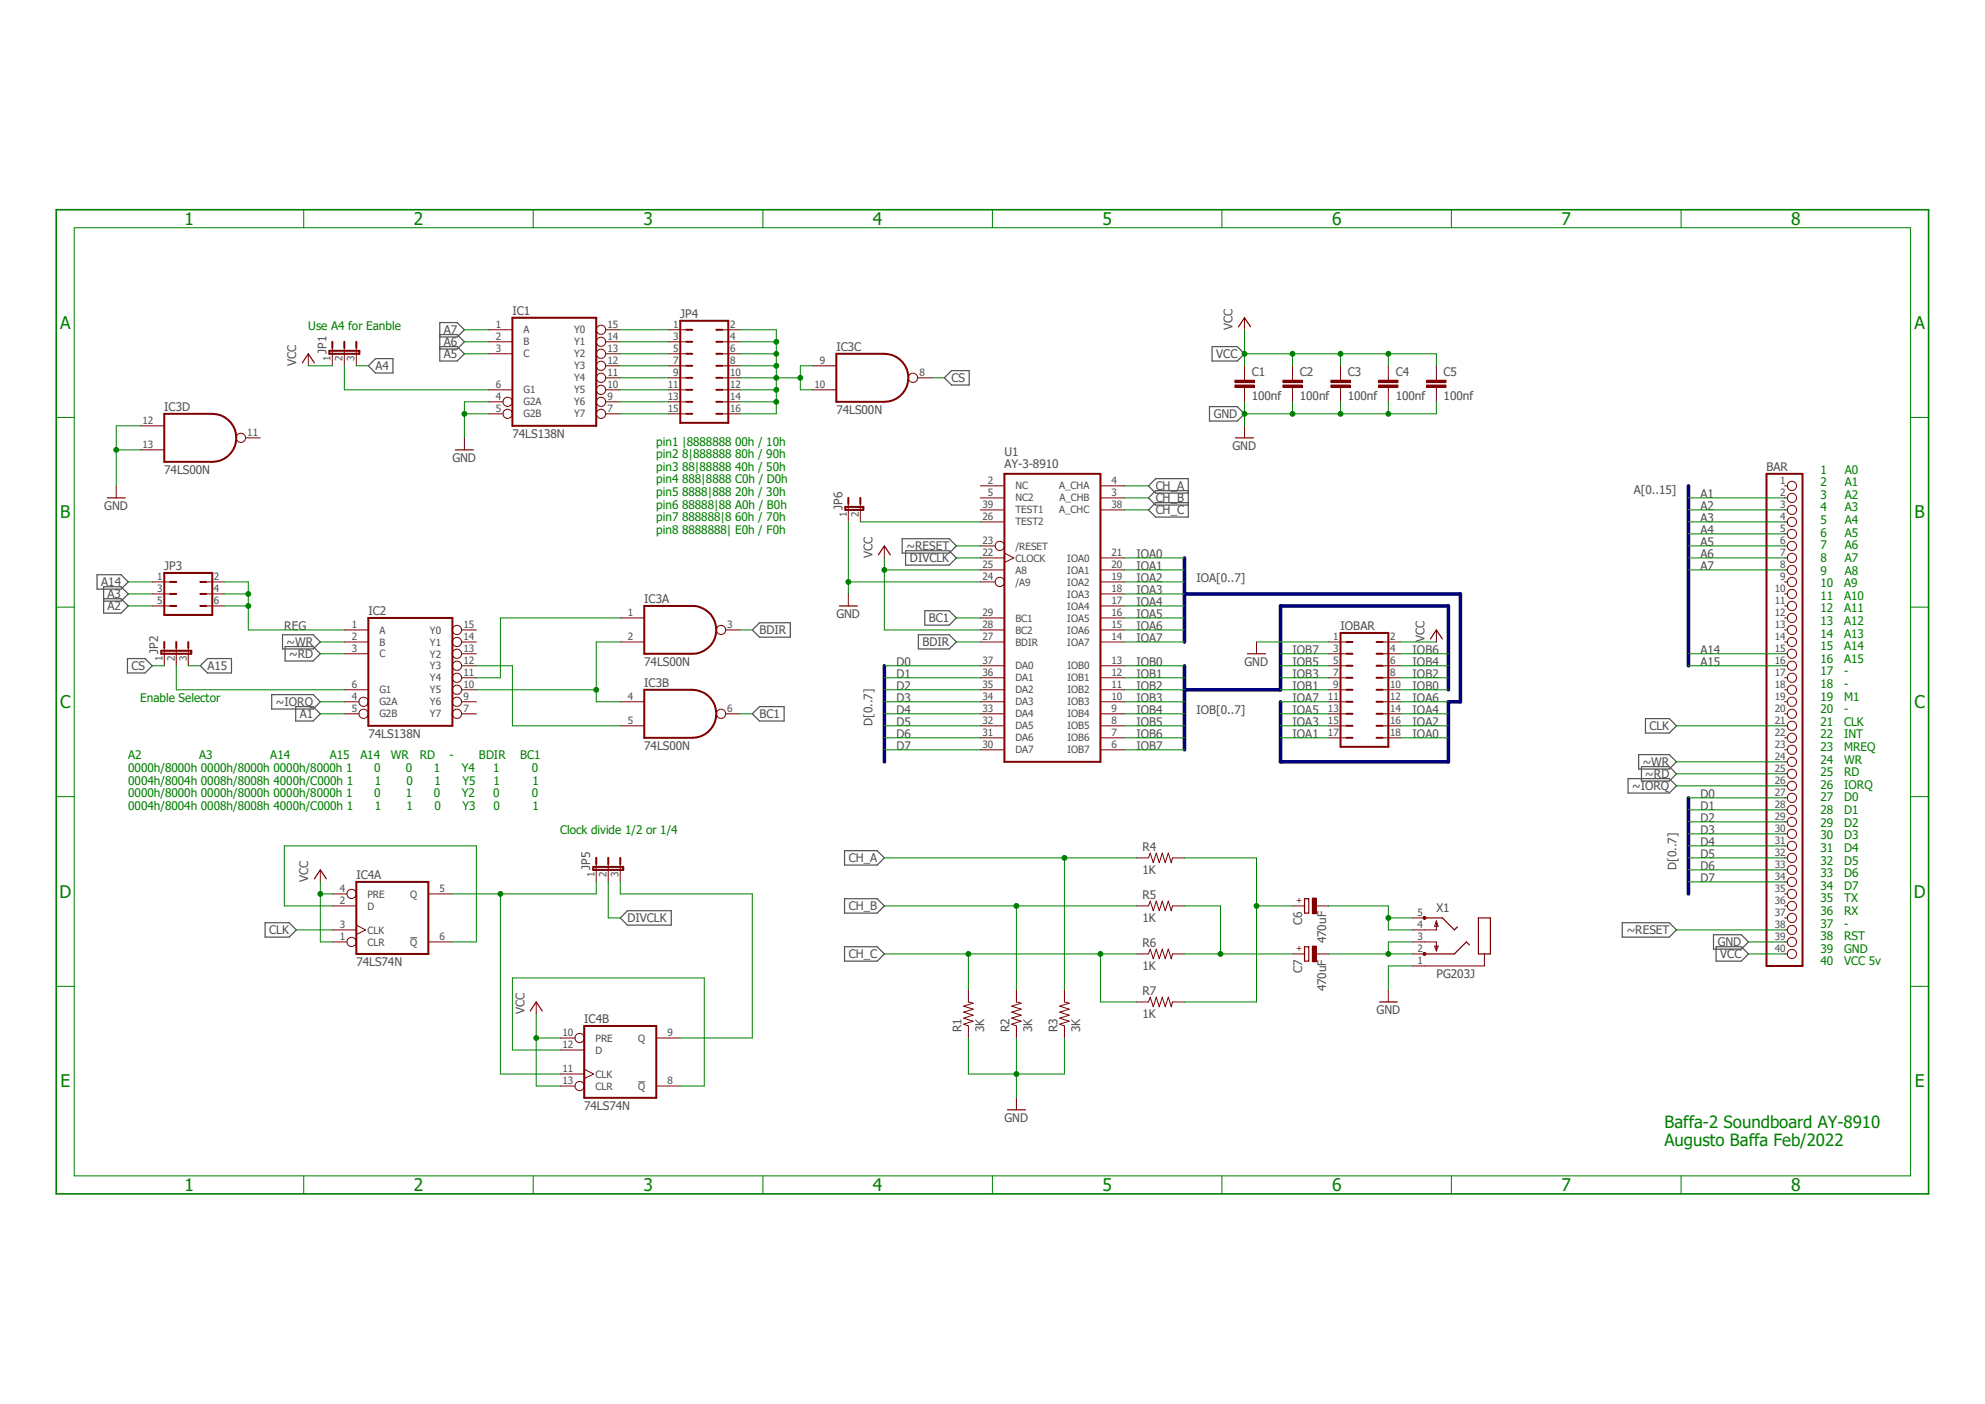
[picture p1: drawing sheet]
<svg xmlns="http://www.w3.org/2000/svg" width="420mm" height="297mm" viewBox="0 0 420 297" stroke-linecap="round" stroke-linejoin="round" font-family="sans-serif">
<path d="M11.6 44.1l396.8 208.8M408.4 44.1l-396.8 208.8" fill="none" stroke="#fff" stroke-width=".21"/>
<path d="M86.8 198.4h1.5M135 228.9h1.5" fill="none" stroke="#505050" stroke-width=".21"/>
<g fill="none" stroke="#505050" stroke-width=".25">
<path d="M77.9 77.4l1.6-1.5h3.6v3h-3.6zM93 71.3h3.7l1.6-1.5-1.6-1.6h-3.7v8.2h3.7l1.6-1.6-1.6-1.5h-3.7M93 70.8h3.7l1.6 1.5-1.6 1.5h-3.7M199.8 79.9l1.5-1.5h3.8v3h-3.8zM256.5 73.3h5.3l1.5 1.5-1.5 1.6h-5.3zM255.9 86h5.9l1.5 1.5-1.5 1.6h-5.9zM190.9 114h9.9l1.6 1.5-1.6 1.5h-9.9zM191.6 116.5h9.2l1.6 1.5-1.6 1.5h-9.2zM251.4 104.3h-6.9l-1.5-1.5 1.5-1.5h6.9v8.1h-6.9l-1.5-1.5 1.5-1.6h6.9M251.4 103.8h-6.9l-1.5 1.5 1.5 1.5h6.9M20.5 121.6h5.1l1.5 1.5-1.5 1.5h-5.1zM21.9 126.7h3.7l1.5 1.5-1.5 1.5h-3.7v-5.6h3.7l1.5 1.5-1.5 1.6h-3.7"/>
<path d="M27 139.3h3.7l1.5 1.5-1.5 1.6h-3.7zM43.9 139.3h5.1v3.1h-5.1l-1.5-1.6zM59.8 134.3h6.5l1.5 1.5-1.5 1.5h-6.5zM60.3 136.8h6l1.5 1.5-1.5 1.5h-6zM159.2 133.3l1.5-1.6h6.5v3.1h-6.5zM194.3 134.3h6.5l1.6 1.5-1.6 1.5h-6.5zM195.7 129.2h5.1l1.6 1.5-1.6 1.5h-5.1zM57.5 146.9h8.8l1.5 1.6-1.5 1.5h-8.8zM62.6 149.5h3.7l1.5 1.5-1.5 1.5h-3.7zM159.2 151l1.5-1.5h5.2v3h-5.2zM346.7 159.6h6.5l1.5 1.6-1.5 1.5h-6.5zM348.1 152h5.1l1.5 1.5-1.5 1.6h-5.1z"/>
<path d="M178.7 180h6.9l1.5 1.5-1.5 1.5h-6.9zM344.5 164.7h8.7l1.5 1.5-1.5 1.6h-8.7zM347.3 162.2h5.9l1.5 1.5-1.5 1.5h-5.9zM56.1 195.2h5.1l1.5 1.5-1.5 1.5h-5.1zM131.2 194.2l1.6-1.5h9.2v3h-9.2zM178.7 190.1h6.9l1.5 1.5-1.5 1.6h-6.9zM343.2 195.2h10l1.5 1.5-1.5 1.5h-10zM362.5 197.7h5.9l1.6 1.6-1.6 1.5h-5.9zM178.7 200.3h6.9l1.5 1.5-1.5 1.5h-6.9zM363.1 200.3h5.3l1.6 1.5-1.6 1.5h-5.3z"/>
</g>
<path d="M373.8 100.2h7.6v104.1h-7.6zM34.1 137.7h6.4v.6h-6.4zM34.8 135.8v1.2M37.3 135.8v1.2M39.8 135.8v1.2" fill="none" stroke="#800000" stroke-width=".42"/>
<g fill="none" stroke="#800000" stroke-width=".21">
<path d="M263.3 79.9v.5M263.3 82v.5M377.6 102.8h.5M377.6 105.3h.5M377.6 107.9h.5M377.6 110.4h.5M377.6 112.9h.5M377.6 115.5h.5M377.6 118h.5M34.8 137v3.8M37.3 137v3.8M39.8 137v3.8"/>
<path d="M377.6 120.6h.5M377.6 123.1h.5M377.6 125.6h.5M377.6 128.2h.5M377.6 130.7h.5M377.6 133.3h.5M377.6 135.8h.5M377.6 138.3h.5M377.6 140.8h.5M377.6 143.4h.5M377.6 145.9h.5M377.6 148.5h.5"/>
<path d="M377.6 151h.5M377.6 153.5h.5M377.6 156.1h.5M377.6 158.6h.5M377.6 161.2h.5M377.6 163.7h.5M377.6 166.2h.5M377.6 168.8h.5M377.6 171.3h.5M377.6 173.9h.5M377.6 176.4h.5M377.6 178.9h.5"/>
<path d="M377.6 181.5h.5M377.6 184h.5M377.6 186.6h.5M377.6 189.1h.5M377.6 191.6h.5M377.6 194.2h.5M377.6 196.7h.5M377.6 199.3h.5M377.6 201.8h.5"/>
<circle cx="379.1" cy="110.4" r=".98"/>
<circle cx="379.1" cy="102.8" r=".98"/>
<circle cx="379.1" cy="115.5" r=".98"/>
<circle cx="379.1" cy="107.9" r=".98"/>
<circle cx="379.1" cy="118" r=".98"/>
<circle cx="379.1" cy="105.3" r=".98"/>
<circle cx="379.1" cy="112.9" r=".98"/>
<circle cx="379.1" cy="120.6" r=".98"/>
<circle cx="379.1" cy="125.6" r=".98"/>
<circle cx="379.1" cy="128.2" r=".98"/>
<circle cx="379.1" cy="133.3" r=".98"/>
<circle cx="379.1" cy="135.8" r=".98"/>
<circle cx="379.1" cy="123.1" r=".98"/>
<circle cx="379.1" cy="130.7" r=".98"/>
<circle cx="379.1" cy="138.3" r=".98"/>
<circle cx="379.1" cy="151" r=".98"/>
<circle cx="379.1" cy="148.5" r=".98"/>
<circle cx="379.1" cy="140.8" r=".98"/>
<circle cx="379.1" cy="143.4" r=".98"/>
<circle cx="379.1" cy="145.9" r=".98"/>
<circle cx="379.1" cy="153.5" r=".98"/>
<circle cx="379.1" cy="156.1" r=".98"/>
<circle cx="379.1" cy="158.6" r=".98"/>
<circle cx="379.1" cy="161.2" r=".98"/>
<circle cx="379.1" cy="176.4" r=".98"/>
<circle cx="379.1" cy="173.9" r=".98"/>
<circle cx="379.1" cy="163.7" r=".98"/>
<circle cx="379.1" cy="166.2" r=".98"/>
<circle cx="379.1" cy="168.8" r=".98"/>
<circle cx="379.1" cy="171.3" r=".98"/>
<circle cx="379.1" cy="178.9" r=".98"/>
<circle cx="379.1" cy="186.6" r=".98"/>
<circle cx="379.1" cy="194.2" r=".98"/>
<circle cx="379.1" cy="184" r=".98"/>
<circle cx="379.1" cy="181.5" r=".98"/>
<circle cx="379.1" cy="191.6" r=".98"/>
<circle cx="379.1" cy="199.3" r=".98"/>
<circle cx="379.1" cy="189.1" r=".98"/>
<circle cx="379.1" cy="196.7" r=".98"/>
<circle cx="379.1" cy="201.8" r=".98"/>
</g>
<path d="M261.3 81.4h4v.6h-4z" fill-rule="evenodd" fill="#800000"/>
<path d="M261.3 81.4h4v.6h-4z" fill="none" stroke="#800000" stroke-width=".21"/>
<path d="M261.3 80.4h4v.5h-4z" fill-rule="evenodd" fill="#800000"/>
<path d="M263.3 77.4v2.5M273.5 79.9v.5M261.3 80.4h4v.5h-4zM263.3 82.5v2.5M273.5 82v.5" fill="none" stroke="#800000" stroke-width=".21"/>
<path d="M271.4 81.4h4.1v.6h-4.1z" fill-rule="evenodd" fill="#800000"/>
<path d="M271.4 81.4h4.1v.6h-4.1z" fill="none" stroke="#800000" stroke-width=".21"/>
<path d="M271.4 80.4h4.1v.5h-4.1z" fill-rule="evenodd" fill="#800000"/>
<path d="M273.5 77.4v2.5M283.6 79.9v.5M271.4 80.4h4.1v.5h-4.1zM273.5 82.5v2.5M283.6 82v.5" fill="none" stroke="#800000" stroke-width=".21"/>
<path d="M281.6 81.4h4.1v.6h-4.1z" fill-rule="evenodd" fill="#800000"/>
<path d="M281.6 81.4h4.1v.6h-4.1z" fill="none" stroke="#800000" stroke-width=".21"/>
<path d="M281.6 80.4h4.1v.5h-4.1z" fill-rule="evenodd" fill="#800000"/>
<path d="M283.6 77.4v2.5M293.8 79.9v.5M281.6 80.4h4.1v.5h-4.1zM283.6 82.5v2.5M293.8 82v.5" fill="none" stroke="#800000" stroke-width=".21"/>
<path d="M291.7 81.4h4.1v.6h-4.1z" fill-rule="evenodd" fill="#800000"/>
<path d="M291.7 81.4h4.1v.6h-4.1z" fill="none" stroke="#800000" stroke-width=".21"/>
<path d="M291.7 80.4h4.1v.5h-4.1z" fill-rule="evenodd" fill="#800000"/>
<path d="M293.8 77.4v2.5M303.9 79.9v.5M291.7 80.4h4.1v.5h-4.1zM293.8 82.5v2.5M303.9 82v.5" fill="none" stroke="#800000" stroke-width=".21"/>
<path d="M301.9 81.4h4v.6h-4z" fill-rule="evenodd" fill="#800000"/>
<path d="M301.9 81.4h4v.6h-4z" fill="none" stroke="#800000" stroke-width=".21"/>
<path d="M301.9 80.4h4v.5h-4z" fill-rule="evenodd" fill="#800000"/>
<g fill="none" stroke="#800000" stroke-width=".21">
<path d="M70.3 73.6v3.8M72.9 73.6v3.8M75.4 73.6v3.8M103.3 69.8h5.1M103.3 72.3h5.1M103.3 74.8h5.1M128.1 69.8h3.1M128.1 72.3h3.1M128.1 74.8h3.1M128.1 79.9h3.1M128.1 77.4h3.1M141.4 69.8h3.8"/>
<path d="M141.4 72.3h3.8M141.4 74.8h3.8M141.4 79.9h3.8M141.4 77.4h3.8M152.8 69.8h3.8M152.8 72.3h3.8M152.8 74.8h3.8M152.8 79.9h3.8M152.8 77.4h3.8M263.3 67.2v2.6M303.9 77.4v2.5M103.3 85h3.1"/>
<path d="M103.3 87.5h3.1M103.3 82.5h5.1M128.1 85h3.1M128.1 87.5h3.1M128.1 82.5h3.1M141.4 85h3.8M141.4 87.5h3.8M141.4 82.5h3.8M152.8 85h3.8M152.8 87.5h3.8M152.8 82.5h3.8M263.3 90.1v2.5"/>
<path d="M301.9 80.4h4v.5h-4zM303.9 82.5v2.5M179.5 106.6v3.8M182 106.6v3.8M187.1 115.5v2.5M207.4 118h5.1M207.4 102.8h5.1M207.4 105.3h5.1M207.4 115.5h3.1M207.4 107.9h5.1M207.4 110.4h5.1M212.5 117l2 1-2 1"/>
<path d="M232.8 118h5.1M232.8 102.8h5.1M232.8 105.3h5.1M232.8 107.9h5.1M72.9 135.8h5M72.9 133.3h5M72.9 138.3h5M97.7 135.8h3.1M97.7 133.3h3.1M97.7 138.3h3.1M131.2 135.8h5.1M131.2 130.7h5.1"/>
<path d="M153.5 133.3h3.1M179.5 125.6v2.6M207.4 135.8h5.1M207.4 133.3h5.1M207.4 130.7h5.1M207.4 123.1h3.1M207.4 120.6h5.1M232.8 135.8h5.1M232.8 133.3h5.1M232.8 130.7h5.1M232.8 128.2h5.1M232.8 125.6h5.1"/>
<path d="M232.8 123.1h5.1M232.8 120.6h5.1M265.9 135.8v2.5M281.1 135.8h3.8M281.1 138.3h3.8M292.5 135.8h3.8M292.5 138.3h3.8M303.9 133.3v2.5M72.9 151h3M72.9 148.5h3M72.9 145.9h5M97.7 151h3.1"/>
<path d="M97.7 148.5h3.1M97.7 145.9h3.1M97.7 143.4h3.1M97.7 140.8h3.1M131.2 153.5h5.1M131.2 148.5h5.1M153.5 151h3.1M207.4 158.6h5.1M207.4 156.1h5.1M207.4 153.5h5.1M207.4 151h5.1M207.4 148.5h5.1"/>
<path d="M207.4 145.9h5.1M207.4 143.4h5.1M207.4 140.8h5.1M232.8 158.6h5.1M232.8 156.1h5.1M232.8 153.5h5.1M232.8 151h5.1M232.8 148.5h5.1M232.8 145.9h5.1M232.8 143.4h5.1M232.8 140.8h5.1M281.1 156.1h3.8"/>
<path d="M281.1 153.5h3.8M281.1 151h3.8M281.1 148.5h3.8M281.1 145.9h3.8M281.1 143.4h3.8M281.1 140.8h3.8M292.5 156.1h3.8M292.5 153.5h3.8M292.5 151h3.8M292.5 148.5h3.8M292.5 145.9h3.8M292.5 143.4h3.8"/>
<path d="M292.5 140.8h3.8M67.8 184v2.6M70.3 199.3h3.1M70.3 191.6h5.1M70.3 196.7h5.1M70.3 189.1h3.1M75.4 195.7l1.9 1-1.9 1M90.6 199.3h5.1M90.6 189.1h5.1M126.2 182.8v3.8M128.7 182.8v3.8M131.2 182.8v3.8"/>
<path d="M301.4 199.3h2.5v1.9M303.9 194.8v1.9h-2.5M303.9 194.8l.4 1.2h-.8zM113.5 212v2.5M118.5 219.6h3.2M138.9 219.6h5M303.5 200.2h.8l-.4 1zM314.1 201.8v2.5h-12.7M118.5 229.7h3.2M118.5 222.1h5.1M118.5 227.2h5.1M123.6 226.2l2 1-2 1"/>
<path d="M138.9 229.7h5"/>
<circle cx="127.2" cy="72.3" r=".98"/>
<circle cx="127.2" cy="74.8" r=".98"/>
<circle cx="127.2" cy="69.8" r=".98"/>
<circle cx="127.2" cy="77.4" r=".98"/>
<circle cx="127.2" cy="79.9" r=".98"/>
<circle cx="107.4" cy="87.5" r=".98"/>
<circle cx="107.4" cy="85" r=".98"/>
<circle cx="127.2" cy="82.5" r=".98"/>
<circle cx="127.2" cy="87.5" r=".98"/>
<circle cx="127.2" cy="85" r=".98"/>
<circle cx="211.5" cy="115.5" r=".98"/>
<circle cx="96.7" cy="133.3" r=".98"/>
<circle cx="96.7" cy="138.3" r=".98"/>
<circle cx="96.7" cy="135.8" r=".98"/>
<circle cx="152.6" cy="133.3" r=".98"/>
<circle cx="211.5" cy="123.1" r=".98"/>
<circle cx="76.9" cy="151" r=".98"/>
<circle cx="76.9" cy="148.5" r=".98"/>
<circle cx="96.7" cy="148.5" r=".98"/>
<circle cx="96.7" cy="151" r=".98"/>
<circle cx="96.7" cy="145.9" r=".98"/>
<circle cx="96.7" cy="143.4" r=".98"/>
<circle cx="96.7" cy="140.8" r=".98"/>
<circle cx="152.6" cy="151" r=".98"/>
<circle cx="74.4" cy="199.3" r=".98"/>
<circle cx="74.4" cy="189.1" r=".98"/>
<circle cx="122.6" cy="219.6" r=".98"/>
<circle cx="122.6" cy="229.7" r=".98"/>
</g>
<path d="M262 69.1l1.3-1.9 1.3 1.9M261.4 92.6h3.8M185.8 117.4l1.3-1.9 1.3 1.9M177.6 128.2h3.8M263.9 138.3h3.9M302.6 135.2l1.3-1.9 1.3 1.9M66.5 185.9l1.3-1.9 1.2 1.9M301.4 194.2h3.8l2.5 2.5 .7-.6M310.9 199.9l-.6-.6-2.6 2.5h-6.3M312.8 194.2h2.5v7.6h-2.5zM112.2 213.9l1.3-1.9 1.2 1.9" fill="none" stroke="#800000" stroke-width=".25"/>
<g fill="none" stroke="#800000" stroke-width=".42">
<path d="M69.7 74.2h6.3v.6h-6.3zM70.3 72.3v1.3M72.9 72.3v1.3M75.4 72.3v1.3M108.4 67.2h17.8v22.9h-17.8zM143.9 67.9h10.2v21.6h-10.2zM145.2 69.8h1.3M145.2 72.3h1.3M145.2 74.8h1.3M145.2 77.4h1.3M145.2 79.9h1.3M151.6 69.8h1.2"/>
<path d="M151.6 72.3h1.2M151.6 74.8h1.2M151.6 77.4h1.2M151.6 79.9h1.2M145.2 82.5h1.3M145.2 85h1.3M145.2 87.5h1.3M151.6 82.5h1.2M151.6 85h1.2M151.6 87.5h1.2M178.9 107.2h3.8v.7h-3.8zM179.5 105.3v1.3"/>
<path d="M182 105.3v1.3M212.5 100.2h20.3v61h-20.3zM77.9 130.7h17.8v22.8h-17.8zM136.3 128.2h10.2a5.1 5.1 0 0 1 5.1 5 5.1 5.1 0 0 1-5.1 5.1h-10.2zM283.6 133.9h10.2v24.1h-10.2zM284.9 138.3h1.3M284.9 135.8h1.3M291.3 138.3h1.2M291.3 135.8h1.2M136.3 145.9h10.2a5.1 5.1 0 0 1 5.1 5.1 5.1 5.1 0 0 1-5.1 5.1h-10.2zM284.9 153.5h1.3M284.9 156.1h1.3"/>
<path d="M284.9 145.9h1.3M284.9 140.8h1.3M284.9 143.4h1.3M284.9 148.5h1.3M284.9 151h1.3M291.3 153.5h1.2M291.3 156.1h1.2M291.3 145.9h1.2M291.3 140.8h1.2M291.3 143.4h1.2M291.3 148.5h1.2M291.3 151h1.2"/>
<path d="M75.4 186.6h15.2v15.2h-15.2zM125.5 183.4h6.4v.6h-6.4zM126.2 181.5v1.3M128.7 181.5v1.3M131.2 181.5v1.3M123.6 217h15.3v15.2h-15.3z"/>
</g>
<path d="M301.2 201.5h.4v.5l-.2 .1-.2-.1z" fill-rule="evenodd" fill="#800000"/>
<path d="M301.2 201.5h.4v.5l-.2 .1-.2-.1z" fill="none" stroke="#800000" stroke-width=".21"/>
<path d="M301.2 193.9h.4v.5l-.2 .1-.2-.1z" fill-rule="evenodd" fill="#800000"/>
<path d="M298.8 194.2h2.6M298.8 196.7h2.6M298.8 199.3h2.6M301.2 193.9h.4v.5l-.2 .1-.2-.1zM298.8 201.8h2.6M298.8 204.3h2.6" fill="none" stroke="#800000" stroke-width=".21"/>
<path d="M276 190.1h.9v3.1h-.9z" fill="none" stroke="#800000" stroke-width=".25"/>
<path d="M277.7 190h.8v3.3h-.8z" fill-rule="evenodd" fill="#800000"/>
<path d="M273.5 191.6h2.5M277.7 190h.8v3.3h-.8zM278.6 191.6h2.5" fill="none" stroke="#800000" stroke-width=".21"/>
<path d="M276 200.3h.9v3h-.9z" fill="none" stroke="#800000" stroke-width=".25"/>
<path d="M277.7 200.2h.8v3.3h-.8z" fill-rule="evenodd" fill="#800000"/>
<g fill="none" stroke="#800000" stroke-width=".21">
<path d="M65.2 74.8v2.6M171.9 77.4h5.1M194.2 79.9h3.1M29.7 90.1h5.1M29.7 95.2h5.1M52 92.6h3.1M98.3 92.6v2.6M171.9 82.5h5.1M24.6 102.8v2.5M32.2 123.1h3.8M32.2 125.6h3.8M32.2 128.2h3.8"/>
<path d="M43.6 123.1h3.9M43.6 125.6h3.9M43.6 128.2h3.9M240.5 181.5h2.5l.4-1 .6 2 .6-2 .7 2 .6-2 .6 2 .7-2 .6 2 .3-1h2.5M240.5 191.6h2.5l.4-1 .6 2.1 .6-2.1 .7 2.1 .6-2.1 .6 2.1 .7-2.1 .6 2.1 .3-1.1h2.5M204.9 209.4v2.6l1 .2-2 .7 2 .6-2 .6 2 .7-2 .6 2 .6-2 .7 1 .3v2.6M215.1 209.4v2.6l1 .2-2.1 .7 2.1 .6-2.1 .6 2.1 .7-2.1 .6 2.1 .6-2.1 .7 1.1 .3v2.6M225.2 209.4v2.6l1 .2-2 .7 2 .6-2 .6 2 .7-2 .6 2 .6-2 .7 1 .3v2.6M240.5 201.8h2.5l.4-1 .6 2 .6-2 .7 2 .6-2 .6 2 .7-2 .6 2 .3-1h2.5M240.5 212h2.5l.4-1.1 .6 2.1 .6-2.1 .7 2.1 .6-2.1 .6 2.1 .7-2.1 .6 2.1 .3-1h2.5M273.5 201.8h2.5M277.7 200.2h.8v3.3h-.8z"/>
<path d="M278.6 201.8h2.5M293.8 209.4v2.6M215.1 232.2v2.6"/>
<circle cx="193.2" cy="79.9" r=".98"/>
<circle cx="51" cy="92.6" r=".98"/>
</g>
<path d="M64 76.8l1.2-2 1.3 2M96.4 95.2h3.8M22.7 105.3h3.8M291.9 212h3.8M213.1 234.8h3.9" fill="none" stroke="#800000" stroke-width=".25"/>
<path d="M177 74.8h10.1a5.1 5.1 0 0 1 5.1 5.1 5.1 5.1 0 0 1-5.1 5.1h-10.1zM34.8 87.5h10.1a5.1 5.1 0 0 1 5.1 5.1 5.1 5.1 0 0 1-5.1 5.1h-10.1zM34.8 121.2h10.1v8.9h-10.1zM36 123.1h1.3M36 125.6h1.3M36 128.2h1.3M42.4 123.1h1.2M42.4 125.6h1.2M42.4 128.2h1.2" fill="none" stroke="#800000" stroke-width=".42"/>
<path d="M250.6 118v17.8M357.3 102.8v38M250.6 125.6h58.4v22.9h-2.5v12.7h-35.6v-12.7M187.1 140.8v20.4M250.6 140.8v17.8M250.6 145.9h20.3v-17.7h35.6v17.7M357.3 168.8v20.3" fill="none" stroke="#000080" stroke-width=".76"/>
<path d="M11.9 44.4h396.2v208.2h-396.2z" fill="none" stroke="#008000" stroke-width=".34"/>
<g fill="none" stroke="#008000" stroke-width=".21">
<path d="M15.7 48.2h388.5v200.6h-388.5zM64.3 44.4v3.8M112.8 44.4v3.8M161.4 44.4v3.8M210 44.4v3.8M258.5 44.4v3.8M307.1 44.4v3.8M355.7 44.4v3.8M75.4 77.4h2.5M98.3 69.8h5M98.3 72.3h5M98.3 74.8h5"/>
<path d="M11.9 88.3h3.8M263.3 85v2.5h20.3v-2.5M273.5 85v2.5M404.2 88.3h3.9M357.3 118h20.3M357.3 115.5h20.3M357.3 112.9h20.3M357.3 110.4h20.3M357.3 107.9h20.3M357.3 105.3h20.3M11.9 128.4h3.8M27.1 123.1h5.1"/>
<path d="M27.1 125.6h5.1M27.1 128.2h5.1M357.3 138.3h20.3M357.3 120.6h20.3M404.2 128.4h3.9M39.8 140.8h2.6M67.8 151h5.1M187.1 158.6h20.3M187.1 156.1h20.3M187.1 153.5h20.3M187.1 151h20.3M187.1 148.5h20.3"/>
<path d="M187.1 145.9h20.3M187.1 143.4h20.3M187.1 140.8h20.3M357.3 140.8h20.3M11.9 168.5h3.8M357.3 178.9h20.3M357.3 176.4h20.3M357.3 173.9h20.3M357.3 171.3h20.3M357.3 168.8h20.3M404.2 168.5h3.9M357.3 186.6h20.3"/>
<path d="M357.3 184h20.3M357.3 181.5h20.3M370 199.3h7.6M11.9 208.7h3.8M404.2 208.7h3.9M64.3 248.8v3.8M112.8 248.8v3.8M161.4 248.8v3.8M210 248.8v3.8M258.5 248.8v3.8M307.1 248.8v3.8M355.7 248.8v3.8"/>
</g>
<circle cx="273.5" cy="87.5" r=".51" fill="#008000"/>
<g fill="none" stroke="#008000" stroke-width=".21">
<path d="M293.8 85v2.5M303.9 85v2.5h-20.3"/>
<circle cx="273.5" cy="87.5" r=".51"/>
</g>
<circle cx="293.7" cy="87.5" r=".51" fill="#008000"/>
<circle cx="293.7" cy="87.5" r=".51" fill="none" stroke="#008000" stroke-width=".21"/>
<circle cx="283.6" cy="87.5" r=".51" fill="#008000"/>
<g fill="none" stroke="#008000" stroke-width=".21">
<path d="M263.3 87.5v2.6"/>
<circle cx="283.6" cy="87.5" r=".51"/>
</g>
<circle cx="263.3" cy="87.5" r=".51" fill="#008000"/>
<g fill="none" stroke="#008000" stroke-width=".21">
<path d="M179.5 110.4v15.2M179.5 123.1h27.9M265.9 135.8h15.2"/>
<circle cx="263.3" cy="87.5" r=".51"/>
</g>
<circle cx="179.5" cy="123.1" r=".51" fill="#008000"/>
<g fill="none" stroke="#008000" stroke-width=".21">
<path d="M204.9 219.6v7.6h20.3v-7.6M215.1 219.6v12.6"/>
<circle cx="179.5" cy="123.1" r=".51"/>
</g>
<circle cx="215" cy="227.2" r=".51" fill="#008000"/>
<g fill="none" stroke="#008000" stroke-width=".21">
<path d="M98.3 87.5h5M103.3 85h-5v7.6M298.8 204.3h-5v5.1"/>
<circle cx="215" cy="227.2" r=".51"/>
</g>
<circle cx="98.3" cy="87.5" r=".51" fill="#008000"/>
<g fill="none" stroke="#008000" stroke-width=".21">
<path d="M24.6 95.2h5.1M29.7 90.1h-5.1v12.7"/>
<circle cx="98.3" cy="87.5" r=".51"/>
</g>
<circle cx="24.6" cy="95.2" r=".51" fill="#008000"/>
<g fill="none" stroke="#008000" stroke-width=".21">
<path d="M263.3 77.4v-2.6h20.3v2.6M273.5 74.8v2.6M370 201.8h7.6"/>
<circle cx="24.6" cy="95.2" r=".51"/>
</g>
<circle cx="273.5" cy="74.8" r=".51" fill="#008000"/>
<g fill="none" stroke="#008000" stroke-width=".21">
<path d="M283.6 74.8h20.3v2.6M293.8 74.8v2.6"/>
<circle cx="273.5" cy="74.8" r=".51"/>
</g>
<circle cx="293.7" cy="74.8" r=".51" fill="#008000"/>
<circle cx="293.7" cy="74.8" r=".51" fill="none" stroke="#008000" stroke-width=".21"/>
<circle cx="283.6" cy="74.8" r=".51" fill="#008000"/>
<g fill="none" stroke="#008000" stroke-width=".21">
<path d="M263.3 69.8v5"/>
<circle cx="283.6" cy="74.8" r=".51"/>
</g>
<circle cx="263.3" cy="74.8" r=".51" fill="#008000"/>
<g fill="none" stroke="#008000" stroke-width=".21">
<path d="M296.3 135.8h7.6M67.8 189.1h2.5M67.8 186.6v12.7h2.5"/>
<circle cx="263.3" cy="74.8" r=".51"/>
</g>
<circle cx="67.8" cy="189.1" r=".51" fill="#008000"/>
<g fill="none" stroke="#008000" stroke-width=".21">
<path d="M113.5 214.5v15.2h5M113.5 219.6h5"/>
<circle cx="67.8" cy="189.1" r=".51"/>
</g>
<circle cx="113.4" cy="219.6" r=".51" fill="#008000"/>
<g fill="none" stroke="#008000" stroke-width=".21">
<path d="M187.1 118v15.3h20.3M187.1 120.6h20.3"/>
<circle cx="113.4" cy="219.6" r=".51"/>
</g>
<circle cx="187.1" cy="120.6" r=".51" fill="#008000"/>
<g fill="none" stroke="#008000" stroke-width=".21">
<path d="M65.2 77.4h5.1M47.5 123.1h5v10.2h20.4M47.5 128.2h5M47.5 125.6h5"/>
<circle cx="187.1" cy="120.6" r=".51"/>
</g>
<circle cx="52.5" cy="128.2" r=".51" fill="#008000"/>
<circle cx="52.5" cy="128.2" r=".51" fill="none" stroke="#008000" stroke-width=".21"/>
<circle cx="52.5" cy="125.6" r=".51" fill="#008000"/>
<g fill="none" stroke="#008000" stroke-width=".21">
<path d="M131.2 69.8h10.2M131.2 72.3h10.2M131.2 74.8h10.2M131.2 77.4h10.2M131.2 79.9h10.2M156.6 69.8h7.7v17.7h-7.7M156.6 72.3h7.7M156.6 74.8h7.7M156.6 77.4h7.7M131.2 82.5h10.2M131.2 85h10.2M131.2 87.5h10.2"/>
<path d="M156.6 82.5h7.7M156.6 85h7.7M156.6 133.3h2.6M202.4 135.8h5M202.4 130.7h5M67.8 148.5h5.1M156.6 151h2.6M354.7 166.2h22.9"/>
<circle cx="52.5" cy="125.6" r=".51"/>
</g>
<circle cx="164.2" cy="72.3" r=".51" fill="#008000"/>
<circle cx="164.2" cy="72.3" r=".51" fill="none" stroke="#008000" stroke-width=".21"/>
<circle cx="164.2" cy="74.8" r=".51" fill="#008000"/>
<circle cx="164.2" cy="74.8" r=".51" fill="none" stroke="#008000" stroke-width=".21"/>
<circle cx="164.2" cy="77.4" r=".51" fill="#008000"/>
<g fill="none" stroke="#008000" stroke-width=".21">
<path d="M156.6 79.9h7.7"/>
<circle cx="164.2" cy="77.4" r=".51"/>
</g>
<circle cx="164.2" cy="79.9" r=".51" fill="#008000"/>
<circle cx="164.2" cy="79.9" r=".51" fill="none" stroke="#008000" stroke-width=".21"/>
<circle cx="164.2" cy="82.5" r=".51" fill="#008000"/>
<circle cx="164.2" cy="82.5" r=".51" fill="none" stroke="#008000" stroke-width=".21"/>
<circle cx="164.2" cy="85" r=".51" fill="#008000"/>
<g fill="none" stroke="#008000" stroke-width=".21">
<path d="M164.3 79.9h5M171.9 77.4h-2.6v5.1h2.6"/>
<circle cx="164.2" cy="85" r=".51"/>
</g>
<circle cx="169.3" cy="79.9" r=".51" fill="#008000"/>
<g fill="none" stroke="#008000" stroke-width=".21">
<path d="M72.9 77.4v5.1h30.4M237.9 118h12.7M237.9 102.8h5.1M237.9 120.6h12.7M237.9 123.1h12.7M237.9 125.6h12.7M237.9 128.2h12.7M237.9 130.7h12.7M237.9 133.3h12.7M237.9 135.8h12.7M270.9 138.3h10.2M296.3 138.3h10.2"/>
<path d="M237.9 156.1h12.7M237.9 153.5h12.7M237.9 151h12.7M237.9 148.5h12.7M237.9 140.8h12.7M237.9 145.9h12.7M237.9 143.4h12.7M237.9 158.6h12.7M270.9 156.1h10.2M270.9 153.5h10.2M270.9 151h10.2M270.9 148.5h10.2"/>
<path d="M270.9 140.8h10.2M270.9 145.9h10.2M270.9 143.4h10.2M296.3 156.1h10.2M296.3 153.5h10.2M296.3 151h10.2M296.3 148.5h10.2M296.3 140.8h10.2M296.3 145.9h10.2M296.3 143.4h10.2M187.1 181.5h53.4M225.2 181.5v27.9"/>
<circle cx="169.3" cy="79.9" r=".51"/>
</g>
<circle cx="225.2" cy="181.5" r=".51" fill="#008000"/>
<g fill="none" stroke="#008000" stroke-width=".21">
<path d="M237.9 105.3h5.1M187.1 191.6h53.4M215.1 191.6v17.8"/>
<circle cx="225.2" cy="181.5" r=".51"/>
</g>
<circle cx="215" cy="191.6" r=".51" fill="#008000"/>
<g fill="none" stroke="#008000" stroke-width=".21">
<path d="M237.9 107.9h5.1M187.1 201.8h53.4M204.9 201.8v7.6"/>
<circle cx="215" cy="191.6" r=".51"/>
</g>
<circle cx="204.9" cy="201.8" r=".51" fill="#008000"/>
<g fill="none" stroke="#008000" stroke-width=".21">
<path d="M232.8 201.8v10.2h7.7"/>
<circle cx="204.9" cy="201.8" r=".51"/>
</g>
<circle cx="232.8" cy="201.8" r=".51" fill="#008000"/>
<g fill="none" stroke="#008000" stroke-width=".21">
<path d="M70.3 191.6h-10.1v-12.7h40.6v20.4h-5.1M105.9 189.1v38.1h12.6M126.2 186.6v2.5h-30.5"/>
<circle cx="232.8" cy="201.8" r=".51"/>
</g>
<circle cx="105.9" cy="189.1" r=".51" fill="#008000"/>
<g fill="none" stroke="#008000" stroke-width=".21">
<path d="M182 110.4h25.4M202.4 118h5M202.4 115.5h5M67.8 135.8h5.1M354.7 153.5h22.9M354.7 161.2h22.9M62.7 196.7h7.6M128.7 186.6v7.6h2.5M131.2 186.6v2.5h28v30.5h-15.3M250.6 191.6h7.6v10.2M354.7 196.7h22.9M250.6 201.8h22.9"/>
<path d="M118.5 222.1h-10.1v-15.2h40.6v22.8h-5.1"/>
<circle cx="105.9" cy="189.1" r=".51"/>
</g>
<circle cx="258.2" cy="201.8" r=".51" fill="#008000"/>
<g fill="none" stroke="#008000" stroke-width=".21">
<path d="M250.6 181.5h15.3v30.5h-15.3M265.9 191.6h7.6"/>
<circle cx="258.2" cy="201.8" r=".51"/>
</g>
<circle cx="265.8" cy="191.6" r=".51" fill="#008000"/>
<g fill="none" stroke="#008000" stroke-width=".21">
<path d="M293.8 191.6v5.1h5M293.8 194.2h5"/>
<circle cx="265.8" cy="191.6" r=".51"/>
</g>
<circle cx="293.7" cy="194.2" r=".51" fill="#008000"/>
<g fill="none" stroke="#008000" stroke-width=".21">
<path d="M281.1 191.6h12.7M298.8 199.3h-5v2.5M281.1 201.8h17.7"/>
<circle cx="293.7" cy="194.2" r=".51"/>
</g>
<circle cx="293.7" cy="201.8" r=".51" fill="#008000"/>
<g fill="none" stroke="#008000" stroke-width=".21">
<path d="M197.3 79.9h2.5M67.8 138.3h5.1M131.2 130.7h-25.3v12.7h-5.1M131.2 135.8h-5v12.7h5M32.2 140.8h2.6M37.3 140.8v5.1h35.6M100.8 140.8h7.6v12.7h22.8M100.8 145.9h25.4M354.7 163.7h22.9"/>
<circle cx="293.7" cy="201.8" r=".51"/>
</g>
<circle cx="126.1" cy="145.9" r=".51" fill="#008000"/>
<circle cx="126.1" cy="145.9" r=".51" fill="none" stroke="#008000" stroke-width=".21"/>
<g font-size="3.7" fill="#008000">
<text x="39" y="47.6">1</text>
<text x="87.6" y="47.6">2</text>
<text x="136.1" y="47.6">3</text>
<text x="184.7" y="47.6">4</text>
<text x="233.3" y="47.6">5</text>
<text x="281.9" y="47.6">6</text>
<text x="330.4" y="47.6">7</text>
<text x="379" y="47.6">8</text>
<text x="12.7" y="69.6">A</text>
<text x="405" y="69.6">A</text>
<text x="12.7" y="109.7">B</text>
<text x="405.1" y="109.7">B</text>
<text x="12.7" y="149.8">C</text>
<text x="405" y="149.8">C</text>
<text x="12.6" y="189.9">D</text>
<text x="404.9" y="189.9">D</text>
<text x="12.8" y="230">E</text>
<text x="405.1" y="230">E</text>
<text x="39" y="252">1</text>
<text x="87.6" y="252">2</text>
<text x="136.1" y="252">3</text>
<text x="184.7" y="252">4</text>
<text x="233.3" y="252">5</text>
<text x="281.9" y="252">6</text>
<text x="330.4" y="252">7</text>
<text x="379" y="252">8</text>
</g>
<g font-size="3.6" fill="#008000">
<text x="352.2" y="238.6">Baffa-2 Soundboard AY-8910</text>
<text x="352.2" y="242.4">Augusto Baffa Feb/2022</text>
</g>
<g font-size="2.5" fill="#008000">
<text x="65.2" y="69.8">Use A4 for Eanble</text>
<text x="138.9" y="94.3">pin1 |8888888 00h / 10h</text>
<text x="138.9" y="96.9">pin2 8|888888 80h / 90h</text>
<text x="138.9" y="99.6">pin3 88|88888 40h / 50h</text>
<text x="385.2" y="100.2">1</text>
<text x="390.4" y="100.2">A0</text>
<text x="138.9" y="102.3">pin4 888|8888 C0h / D0h</text>
<text x="138.9" y="104.9">pin5 8888|888 20h / 30h</text>
<text x="138.9" y="107.6">pin6 88888|88 A0h / B0h</text>
<text x="385.2" y="102.9">2</text>
<text x="385.2" y="105.5">3</text>
<text x="390.4" y="102.9">A1</text>
<text x="390.4" y="105.5">A2</text>
<text x="138.9" y="110.3">pin7 888888|8 60h / 70h</text>
<text x="138.9" y="112.9">pin8 8888888| E0h / F0h</text>
<text x="385.2" y="108.2">4</text>
<text x="385.2" y="110.9">5</text>
<text x="385.2" y="113.5">6</text>
<text x="390.4" y="108.2">A3</text>
<text x="390.4" y="110.9">A4</text>
<text x="390.4" y="113.5">A5</text>
<text x="385.2" y="116.2">7</text>
<text x="385.2" y="118.9">8</text>
<text x="390.4" y="116.2">A6</text>
<text x="390.4" y="118.9">A7</text>
<text x="385.2" y="121.5">9</text>
<text x="385.2" y="124.2">10</text>
<text x="390.2" y="124.2">A9</text>
<text x="390.4" y="121.5">A8</text>
<text x="385.2" y="126.9">11</text>
<text x="385.2" y="129.5">12</text>
<text x="390.2" y="126.9">A10</text>
<text x="390.2" y="129.5">A11</text>
<text x="385.2" y="132.2">13</text>
<text x="385.2" y="134.9">14</text>
<text x="385.2" y="137.5">15</text>
<text x="390.2" y="132.2">A12</text>
<text x="390.2" y="134.9">A13</text>
<text x="390.2" y="137.5">A14</text>
<text x="385.2" y="140.2">16</text>
<text x="385.2" y="142.9">17</text>
<text x="390.2" y="140.2">A15</text>
<text x="390.2" y="142.9">-</text>
<text x="29.7" y="148.5">Enable Selector</text>
<text x="385.2" y="145.5">18</text>
<text x="385.2" y="148.2">19</text>
<text x="390.2" y="145.5">-</text>
<text x="390.2" y="148.2">M1</text>
<text x="385.2" y="150.9">20</text>
<text x="385.2" y="153.5">21</text>
<text x="390.2" y="150.9">-</text>
<text x="390.2" y="153.5">CLK</text>
<text x="27.1" y="160.7">A2</text>
<text x="42.2" y="160.7">A3</text>
<text x="57.2" y="160.7">A14</text>
<text x="69.8" y="160.7">A15</text>
<text x="76.2" y="160.7">A14</text>
<text x="82.7" y="160.7">WR</text>
<text x="88.8" y="160.7">RD</text>
<text x="95.1" y="160.7">-</text>
<text x="101.3" y="160.7">BDIR</text>
<text x="110.1" y="160.7">BC1</text>
<text x="385.2" y="156.2">22</text>
<text x="385.2" y="158.9">23</text>
<text x="385.2" y="161.5">24</text>
<text x="390.2" y="156.2">INT</text>
<text x="390.2" y="158.9">MREQ</text>
<text x="390.2" y="161.5">WR</text>
<text x="27.1" y="163.3">0000h/8000h 0000h/8000h 0000h/8000h 1</text>
<text x="27.1" y="166">0004h/8004h 0008h/8008h 4000h/C000h 1</text>
<text x="79.2" y="163.3">0</text>
<text x="79.3" y="166">1</text>
<text x="85.9" y="163.3">0</text>
<text x="86" y="166">0</text>
<text x="91.8" y="163.3">1</text>
<text x="91.9" y="166">1</text>
<text x="97.7" y="163.3">Y4</text>
<text x="97.8" y="166">Y5</text>
<text x="104.3" y="163.3">1</text>
<text x="104.4" y="166">1</text>
<text x="112.5" y="163.3">0</text>
<text x="112.7" y="166">1</text>
<text x="385.2" y="164.2">25</text>
<text x="385.2" y="166.9">26</text>
<text x="390.2" y="164.2">RD</text>
<text x="390.2" y="166.9">IORQ</text>
<text x="27.1" y="168.7">0000h/8000h 0000h/8000h 0000h/8000h 1</text>
<text x="27.1" y="171.3">0004h/8004h 0008h/8008h 4000h/C000h 1</text>
<text x="79.2" y="168.7">0</text>
<text x="79.3" y="171.3">1</text>
<text x="85.9" y="168.7">1</text>
<text x="86" y="171.3">1</text>
<text x="91.8" y="168.7">0</text>
<text x="91.9" y="171.3">0</text>
<text x="97.7" y="168.7">Y2</text>
<text x="97.8" y="171.3">Y3</text>
<text x="104.3" y="168.7">0</text>
<text x="104.4" y="171.3">0</text>
<text x="112.5" y="168.7">0</text>
<text x="112.7" y="171.3">1</text>
<text x="385.2" y="169.5">27</text>
<text x="385.2" y="172.2">28</text>
<text x="390.2" y="169.5">D0</text>
<text x="390.2" y="172.2">D1</text>
<text x="118.5" y="176.4">Clock divide 1/2 or 1/4</text>
<text x="385.2" y="174.9">29</text>
<text x="385.2" y="177.5">30</text>
<text x="390.2" y="174.9">D2</text>
<text x="390.2" y="177.5">D3</text>
<text x="385.2" y="180.2">31</text>
<text x="385.2" y="182.9">32</text>
<text x="385.2" y="185.5">33</text>
<text x="390.2" y="180.2">D4</text>
<text x="390.2" y="182.9">D5</text>
<text x="390.2" y="185.5">D6</text>
<text x="385.2" y="188.2">34</text>
<text x="385.2" y="190.9">35</text>
<text x="390.2" y="188.2">D7</text>
<text x="390.2" y="190.9">TX</text>
<text x="385.2" y="193.6">36</text>
<text x="385.2" y="196.2">37</text>
<text x="390.2" y="193.6">RX</text>
<text x="390.2" y="196.2">-</text>
<text x="385.2" y="198.9">38</text>
<text x="385.2" y="201.6">39</text>
<text x="390.2" y="198.9">RST</text>
<text x="390.2" y="201.6">GND</text>
<text x="385.2" y="204.2">40</text>
<text x="390.2" y="204.2">VCC 5v</text>
</g>
<g font-size="2.5" fill="#505050">
<text x="93.9" y="70.7">A7</text>
<text x="108.4" y="66.6">IC1</text>
<text x="143.9" y="67.2">JP4</text>
<text x="260.8" y="69.8" transform="rotate(-90 260.8 69.8)">VCC</text>
<text x="62.7" y="77.4" transform="rotate(-90 62.7 77.4)">VCC</text>
<text x="69" y="74.8" transform="rotate(-90 69 74.8)">JP1</text>
<text x="93.9" y="73.2">A6</text>
<text x="93.9" y="75.7">A5</text>
<text x="177" y="74.2">IC3C</text>
<text x="257.3" y="75.7">VCC</text>
<text x="79.5" y="78.3">A4</text>
<text x="201.3" y="80.8">CS</text>
<text x="264.8" y="79.5">C1</text>
<text x="275" y="79.5">C2</text>
<text x="285.2" y="79.5">C3</text>
<text x="295.3" y="79.5">C4</text>
<text x="305.4" y="79.5">C5</text>
<text x="34.8" y="86.9">IC3D</text>
<text x="177" y="87.5">74LS00N</text>
<text x="256.8" y="88.4">GND</text>
<text x="264.8" y="84.6">100nf</text>
<text x="275" y="84.6">100nf</text>
<text x="285.2" y="84.6">100nf</text>
<text x="295.3" y="84.6">100nf</text>
<text x="305.4" y="84.6">100nf</text>
<text x="108.4" y="92.6">74LS138N</text>
<text x="260.8" y="95.2">GND</text>
<text x="34.8" y="100.2">74LS00N</text>
<text x="95.7" y="97.7">GND</text>
<text x="212.5" y="99">AY-3-8910</text>
<text x="212.5" y="96.4">U1</text>
<text x="373.8" y="99.6">BAR</text>
<text x="22.1" y="107.9">GND</text>
<text x="178.2" y="107.9" transform="rotate(-90 178.2 107.9)">JP6</text>
<text x="244.5" y="103.7">CH_A</text>
<text x="244.5" y="106.2">CH_B</text>
<text x="345.7" y="104.6">A[0..15]</text>
<text x="359.8" y="107.9">A2</text>
<text x="359.8" y="105.3">A1</text>
<text x="244.5" y="108.8">CH_C</text>
<text x="359.8" y="112.9">A4</text>
<text x="359.8" y="110.4">A3</text>
<text x="184.6" y="118" transform="rotate(-90 184.6 118)">VCC</text>
<text x="191.8" y="116.4">~RESET</text>
<text x="192.5" y="118.9">DIVCLK</text>
<text x="240.5" y="118">IOA0</text>
<text x="359.8" y="118">A6</text>
<text x="359.8" y="115.5">A5</text>
<text x="21.4" y="124">A14</text>
<text x="34.8" y="120.6">JP3</text>
<text x="240.5" y="120.6">IOA1</text>
<text x="240.5" y="123.1">IOA2</text>
<text x="240.5" y="125.6">IOA3</text>
<text x="253.2" y="123.1">IOA[0..7]</text>
<text x="359.8" y="120.6">A7</text>
<text x="22.8" y="126.5">A3</text>
<text x="22.8" y="129.1">A2</text>
<text x="77.9" y="130.1">IC2</text>
<text x="136.3" y="127.6">IC3A</text>
<text x="177" y="130.7">GND</text>
<text x="196.5" y="131.6">BC1</text>
<text x="240.5" y="128.2">IOA4</text>
<text x="240.5" y="130.7">IOA5</text>
<text x="60.2" y="133.3">REG</text>
<text x="60.6" y="136.7">~WR</text>
<text x="160.7" y="134.2">BDIR</text>
<text x="195.2" y="136.7">BDIR</text>
<text x="240.5" y="133.3">IOA6</text>
<text x="240.5" y="135.8">IOA7</text>
<text x="283.6" y="133.3">IOBAR</text>
<text x="301.4" y="135.8" transform="rotate(-90 301.4 135.8)">VCC</text>
<text x="27.8" y="141.7">CS</text>
<text x="33.5" y="138.3" transform="rotate(-90 33.5 138.3)">JP2</text>
<text x="43.9" y="141.7">A15</text>
<text x="61.2" y="139.2">~RD</text>
<text x="136.3" y="140.8">74LS00N</text>
<text x="189.7" y="143.4">D1</text>
<text x="189.7" y="140.8">D0</text>
<text x="240.5" y="140.8">IOB0</text>
<text x="240.5" y="143.4">IOB1</text>
<text x="263.3" y="140.8">GND</text>
<text x="273.5" y="143.4">IOB3</text>
<text x="273.5" y="140.8">IOB5</text>
<text x="273.5" y="138.3">IOB7</text>
<text x="298.9" y="143.4">IOB2</text>
<text x="298.9" y="140.8">IOB4</text>
<text x="298.9" y="138.3">IOB6</text>
<text x="359.8" y="138.3">A14</text>
<text x="359.8" y="140.8">A15</text>
<text x="58.4" y="149.4">~IORQ</text>
<text x="136.3" y="145.3">IC3B</text>
<text x="189.7" y="148.5">D3</text>
<text x="189.7" y="145.9">D2</text>
<text x="240.5" y="145.9">IOB2</text>
<text x="240.5" y="148.5">IOB3</text>
<text x="273.5" y="148.5">IOA7</text>
<text x="273.5" y="145.9">IOB1</text>
<text x="298.9" y="148.5">IOA6</text>
<text x="298.9" y="145.9">IOB0</text>
<text x="63.4" y="151.9">A1</text>
<text x="160.7" y="151.9">BC1</text>
<text x="184.6" y="153.5" transform="rotate(-90 184.6 153.5)">D[0..7]</text>
<text x="189.7" y="153.5">D5</text>
<text x="189.7" y="151">D4</text>
<text x="240.5" y="151">IOB4</text>
<text x="240.5" y="153.5">IOB5</text>
<text x="253.2" y="151">IOB[0..7]</text>
<text x="273.5" y="153.5">IOA3</text>
<text x="273.5" y="151">IOA5</text>
<text x="298.9" y="153.5">IOA2</text>
<text x="298.9" y="151">IOA4</text>
<text x="349" y="154.4">CLK</text>
<text x="77.9" y="156.1">74LS138N</text>
<text x="136.3" y="158.6">74LS00N</text>
<text x="189.7" y="158.6">D7</text>
<text x="189.7" y="156.1">D6</text>
<text x="240.5" y="156.1">IOB6</text>
<text x="240.5" y="158.6">IOB7</text>
<text x="273.5" y="156.1">IOA1</text>
<text x="298.9" y="156.1">IOA0</text>
<text x="345.3" y="167.1">~IORQ</text>
<text x="347.6" y="162.1">~WR</text>
<text x="348.1" y="164.6">~RD</text>
<text x="359.8" y="173.9">D2</text>
<text x="359.8" y="171.3">D1</text>
<text x="359.8" y="168.8">D0</text>
<text x="359.8" y="178.9">D4</text>
<text x="359.8" y="176.4">D3</text>
<text x="75.4" y="185.9">IC4A</text>
<text x="124.9" y="184" transform="rotate(-90 124.9 184)">JP5</text>
<text x="179.6" y="182.4">CH_A</text>
<text x="241.7" y="184.8">1K</text>
<text x="241.7" y="180">R4</text>
<text x="354.7" y="184" transform="rotate(-90 354.7 184)">D[0..7]</text>
<text x="359.8" y="184">D6</text>
<text x="359.8" y="181.5">D5</text>
<text x="65.2" y="186.6" transform="rotate(-90 65.2 186.6)">VCC</text>
<text x="241.7" y="190.2">R5</text>
<text x="359.8" y="186.6">D7</text>
<text x="57" y="197.6">CLK</text>
<text x="132.8" y="195.1">DIVCLK</text>
<text x="179.6" y="192.5">CH_B</text>
<text x="241.7" y="194.9">1K</text>
<text x="275.5" y="195.6" transform="rotate(-90 275.5 195.6)">C6</text>
<text x="303.9" y="192.9">X1</text>
<text x="344.2" y="197.6">~RESET</text>
<text x="179.6" y="202.7">CH_C</text>
<text x="241.7" y="200.3">R6</text>
<text x="280.6" y="199.6" transform="rotate(-90 280.6 199.6)">470uF</text>
<text x="363.4" y="200.2">GND</text>
<text x="364" y="202.7">VCC</text>
<text x="75.4" y="204.3">74LS74N</text>
<text x="241.7" y="205.1">1K</text>
<text x="275.5" y="205.8" transform="rotate(-90 275.5 205.8)">C7</text>
<text x="280.6" y="209.7" transform="rotate(-90 280.6 209.7)">470uF</text>
<text x="303.9" y="206.9">PG203J</text>
<text x="111" y="214.5" transform="rotate(-90 111 214.5)">VCC</text>
<text x="241.7" y="215.3">1K</text>
<text x="241.7" y="210.4">R7</text>
<text x="291.3" y="214.5">GND</text>
<text x="123.6" y="216.4">IC4B</text>
<text x="203.4" y="218.3" transform="rotate(-90 203.4 218.3)">R1</text>
<text x="208.2" y="218.3" transform="rotate(-90 208.2 218.3)">3K</text>
<text x="213.6" y="218.3" transform="rotate(-90 213.6 218.3)">R2</text>
<text x="218.4" y="218.3" transform="rotate(-90 218.4 218.3)">3K</text>
<text x="223.7" y="218.3" transform="rotate(-90 223.7 218.3)">R3</text>
<text x="228.5" y="218.3" transform="rotate(-90 228.5 218.3)">3K</text>
<text x="123.6" y="234.8">74LS74N</text>
<text x="212.5" y="237.3">GND</text>
</g>
<g font-size="2.1" fill="#505050">
<text x="104.9" y="69.4">1</text>
<text x="104.9" y="72">2</text>
<text x="110.7" y="70.5">A</text>
<text x="121.5" y="70.5">Y0</text>
<text x="128.5" y="72">14</text>
<text x="128.5" y="69.4">15</text>
<text x="142.5" y="69.4">1</text>
<text x="142.5" y="72">3</text>
<text x="154.5" y="69.4">2</text>
<text x="154.5" y="72">4</text>
<text x="69.9" y="76.4" transform="rotate(-90 69.9 76.4)">1</text>
<text x="72.5" y="76.4" transform="rotate(-90 72.5 76.4)">2</text>
<text x="75" y="76.4" transform="rotate(-90 75 76.4)">3</text>
<text x="104.9" y="74.5">3</text>
<text x="110.7" y="73.1">B</text>
<text x="110.7" y="75.6">C</text>
<text x="121.5" y="75.6">Y2</text>
<text x="121.5" y="73.1">Y1</text>
<text x="128.5" y="77">12</text>
<text x="128.5" y="74.5">13</text>
<text x="142.5" y="74.5">5</text>
<text x="142.5" y="77">7</text>
<text x="154.5" y="74.5">6</text>
<text x="154.5" y="77">8</text>
<text x="173.5" y="77">9</text>
<text x="104.9" y="82.1">6</text>
<text x="110.7" y="83.2">G1</text>
<text x="121.5" y="83.2">Y5</text>
<text x="121.5" y="80.7">Y4</text>
<text x="121.5" y="78.1">Y3</text>
<text x="128.5" y="82.1">10</text>
<text x="128.5" y="79.6">11</text>
<text x="141.3" y="82.1">11</text>
<text x="142.5" y="79.6">9</text>
<text x="154.5" y="82.1">12</text>
<text x="154.5" y="79.6">10</text>
<text x="172.3" y="82.1">10</text>
<text x="194.5" y="79.6">8</text>
<text x="30.1" y="89.7">12</text>
<text x="104.9" y="84.7">4</text>
<text x="104.9" y="87.2">5</text>
<text x="110.7" y="85.8">G2A</text>
<text x="110.7" y="88.3">G2B</text>
<text x="121.5" y="88.3">Y7</text>
<text x="121.5" y="85.8">Y6</text>
<text x="128.5" y="87.2">7</text>
<text x="128.5" y="84.7">9</text>
<text x="141.3" y="84.7">13</text>
<text x="141.3" y="87.2">15</text>
<text x="154.5" y="84.7">14</text>
<text x="154.5" y="87.2">16</text>
<text x="30.1" y="94.8">13</text>
<text x="52.3" y="92.3">11</text>
<text x="207.9" y="107.5">39</text>
<text x="209" y="102.4">2</text>
<text x="209" y="104.9">5</text>
<text x="214.8" y="103.5">NC</text>
<text x="214.8" y="106.1">NC2</text>
<text x="224.1" y="103.5">A_CHA</text>
<text x="224.2" y="106.1">A_CHB</text>
<text x="235.2" y="102.4">4</text>
<text x="235.2" y="104.9">3</text>
<text x="235.2" y="107.5">38</text>
<text x="376.6" y="102.4">1</text>
<text x="376.6" y="104.9">2</text>
<text x="376.6" y="107.5">3</text>
<text x="179.2" y="109.3" transform="rotate(-90 179.2 109.3)">1</text>
<text x="181.7" y="109.3" transform="rotate(-90 181.7 109.3)">2</text>
<text x="207.9" y="110">26</text>
<text x="214.8" y="108.6">TEST1</text>
<text x="214.8" y="111.2">TEST2</text>
<text x="224.1" y="108.6">A_CHC</text>
<text x="376.6" y="110">4</text>
<text x="376.6" y="112.6">5</text>
<text x="207.9" y="117.6">22</text>
<text x="207.9" y="115.1">23</text>
<text x="214.8" y="118.8">CLOCK</text>
<text x="214.8" y="116.2">/RESET</text>
<text x="225.8" y="118.8">IOA0</text>
<text x="235.2" y="117.6">21</text>
<text x="376.6" y="115.1">6</text>
<text x="376.6" y="117.6">7</text>
<text x="33.3" y="122.7">1</text>
<text x="33.3" y="125.3">3</text>
<text x="45.3" y="122.7">2</text>
<text x="45.3" y="125.3">4</text>
<text x="207.9" y="122.7">24</text>
<text x="207.9" y="120.2">25</text>
<text x="214.8" y="123.9">/A9</text>
<text x="214.8" y="121.3">A8</text>
<text x="225.8" y="123.9">IOA2</text>
<text x="225.8" y="121.3">IOA1</text>
<text x="235.2" y="125.3">18</text>
<text x="235.2" y="122.7">19</text>
<text x="235.2" y="120.2">20</text>
<text x="375.5" y="125.3">10</text>
<text x="376.6" y="120.2">8</text>
<text x="376.6" y="122.7">9</text>
<text x="33.3" y="127.8">5</text>
<text x="45.3" y="127.8">6</text>
<text x="132.8" y="130.3">1</text>
<text x="207.9" y="130.3">29</text>
<text x="214.8" y="131.5">BC1</text>
<text x="225.8" y="131.5">IOA5</text>
<text x="225.8" y="128.9">IOA4</text>
<text x="225.8" y="126.4">IOA3</text>
<text x="235.2" y="130.3">16</text>
<text x="235.2" y="127.8">17</text>
<text x="375.5" y="127.8">11</text>
<text x="375.5" y="130.3">12</text>
<text x="74.5" y="132.9">1</text>
<text x="74.5" y="135.4">2</text>
<text x="74.5" y="138">3</text>
<text x="80.3" y="134">A</text>
<text x="80.3" y="136.6">B</text>
<text x="91" y="136.6">Y1</text>
<text x="91" y="134">Y0</text>
<text x="98" y="138">13</text>
<text x="98" y="135.4">14</text>
<text x="98" y="132.9">15</text>
<text x="132.8" y="135.4">2</text>
<text x="153.9" y="132.9">3</text>
<text x="207.9" y="132.9">28</text>
<text x="207.9" y="135.4">27</text>
<text x="214.8" y="134">BC2</text>
<text x="214.8" y="136.6">BDIR</text>
<text x="225.8" y="136.6">IOA7</text>
<text x="225.8" y="134">IOA6</text>
<text x="235.2" y="135.4">14</text>
<text x="235.2" y="132.9">15</text>
<text x="282.1" y="135.4">1</text>
<text x="282.1" y="138">3</text>
<text x="294.1" y="135.4">2</text>
<text x="294.1" y="138">4</text>
<text x="375.5" y="132.9">13</text>
<text x="375.5" y="135.4">14</text>
<text x="375.5" y="138">15</text>
<text x="34.4" y="139.8" transform="rotate(-90 34.4 139.8)">1</text>
<text x="37" y="139.8" transform="rotate(-90 37 139.8)">2</text>
<text x="39.5" y="139.8" transform="rotate(-90 39.5 139.8)">3</text>
<text x="80.3" y="139.1">C</text>
<text x="91" y="141.6">Y3</text>
<text x="91" y="139.1">Y2</text>
<text x="98" y="143">11</text>
<text x="98" y="140.5">12</text>
<text x="207.9" y="143">36</text>
<text x="207.9" y="140.5">37</text>
<text x="214.8" y="141.6">DA0</text>
<text x="225.8" y="141.6">IOB0</text>
<text x="235.2" y="143">12</text>
<text x="235.2" y="140.5">13</text>
<text x="282.1" y="140.5">5</text>
<text x="282.1" y="143">7</text>
<text x="294.1" y="140.5">6</text>
<text x="294.1" y="143">8</text>
<text x="375.5" y="140.5">16</text>
<text x="375.5" y="143">17</text>
<text x="74.5" y="148.1">4</text>
<text x="74.5" y="145.6">6</text>
<text x="80.3" y="149.2">G2A</text>
<text x="80.3" y="146.7">G1</text>
<text x="91" y="149.2">Y6</text>
<text x="91" y="146.7">Y5</text>
<text x="91" y="144.1">Y4</text>
<text x="98" y="148.1">9</text>
<text x="98" y="145.6">10</text>
<text x="132.8" y="148.1">4</text>
<text x="207.9" y="148.1">34</text>
<text x="207.9" y="145.6">35</text>
<text x="214.8" y="149.2">DA3</text>
<text x="214.8" y="146.7">DA2</text>
<text x="214.8" y="144.1">DA1</text>
<text x="225.8" y="149.2">IOB3</text>
<text x="225.8" y="146.7">IOB2</text>
<text x="225.8" y="144.1">IOB1</text>
<text x="235.2" y="148.1">10</text>
<text x="235.2" y="145.6">11</text>
<text x="281" y="148.1">11</text>
<text x="282.1" y="145.6">9</text>
<text x="294.1" y="145.6">10</text>
<text x="294.1" y="148.1">12</text>
<text x="375.5" y="145.6">18</text>
<text x="375.5" y="148.1">19</text>
<text x="74.5" y="150.7">5</text>
<text x="80.3" y="151.8">G2B</text>
<text x="91" y="151.8">Y7</text>
<text x="98" y="150.7">7</text>
<text x="132.8" y="153.2">5</text>
<text x="153.9" y="150.7">6</text>
<text x="207.9" y="155.7">31</text>
<text x="207.9" y="153.2">32</text>
<text x="207.9" y="150.7">33</text>
<text x="214.8" y="154.3">DA5</text>
<text x="214.8" y="151.8">DA4</text>
<text x="225.8" y="154.3">IOB5</text>
<text x="225.8" y="151.8">IOB4</text>
<text x="235.2" y="155.7">7</text>
<text x="235.2" y="153.2">8</text>
<text x="235.2" y="150.7">9</text>
<text x="281" y="150.7">13</text>
<text x="281" y="153.2">15</text>
<text x="281" y="155.7">17</text>
<text x="294.1" y="150.7">14</text>
<text x="294.1" y="153.2">16</text>
<text x="294.1" y="155.7">18</text>
<text x="375.5" y="150.7">20</text>
<text x="375.5" y="153.2">21</text>
<text x="375.5" y="155.7">22</text>
<text x="207.9" y="158.3">30</text>
<text x="214.8" y="159.4">DA7</text>
<text x="214.8" y="156.8">DA6</text>
<text x="225.8" y="159.4">IOB7</text>
<text x="225.8" y="156.8">IOB6</text>
<text x="235.2" y="158.3">6</text>
<text x="375.5" y="158.3">23</text>
<text x="375.5" y="160.8">24</text>
<text x="375.5" y="163.4">25</text>
<text x="375.5" y="165.9">26</text>
<text x="375.5" y="168.4">27</text>
<text x="375.5" y="171">28</text>
<text x="375.5" y="173.5">29</text>
<text x="375.5" y="176.1">30</text>
<text x="375.5" y="178.6">31</text>
<text x="125.8" y="185.5" transform="rotate(-90 125.8 185.5)">1</text>
<text x="128.4" y="185.5" transform="rotate(-90 128.4 185.5)">2</text>
<text x="130.9" y="185.5" transform="rotate(-90 130.9 185.5)">3</text>
<text x="375.5" y="181.1">32</text>
<text x="375.5" y="183.7">33</text>
<text x="71.9" y="191.3">2</text>
<text x="71.9" y="188.8">4</text>
<text x="77.7" y="189.9">PRE</text>
<text x="86.8" y="189.9">Q</text>
<text x="93" y="188.8">5</text>
<text x="375.5" y="186.2">34</text>
<text x="375.5" y="188.8">35</text>
<text x="375.5" y="191.3">36</text>
<text x="71.9" y="196.4">3</text>
<text x="77.7" y="192.4">D</text>
<text x="77.7" y="197.5">CLK</text>
<text x="299.9" y="193.8">5</text>
<text x="299.9" y="196.4">4</text>
<text x="375.5" y="193.8">37</text>
<text x="375.5" y="196.4">38</text>
<text x="71.9" y="198.9">1</text>
<text x="77.7" y="200">CLR</text>
<text x="86.8" y="200">Q</text>
<text x="93" y="198.9">6</text>
<text x="299.9" y="198.9">3</text>
<text x="299.9" y="201.4">2</text>
<text x="299.9" y="204">1</text>
<text x="375.5" y="198.9">39</text>
<text x="375.5" y="201.4">40</text>
<text x="119" y="221.7">12</text>
<text x="119" y="219.2">10</text>
<text x="126" y="220.3">PRE</text>
<text x="135" y="220.3">Q</text>
<text x="141.2" y="219.2">9</text>
<text x="119" y="226.8">11</text>
<text x="126" y="222.9">D</text>
<text x="126" y="228">CLK</text>
<text x="119" y="229.4">13</text>
<text x="126" y="230.5">CLR</text>
<text x="135" y="230.5">Q</text>
<text x="141.2" y="229.4">8</text>
</g>
<g font-size="1.8" fill="#800000">
<text x="274.3" y="191.1">+</text>
<text x="274.3" y="201.2">+</text>
</g>
</svg>
